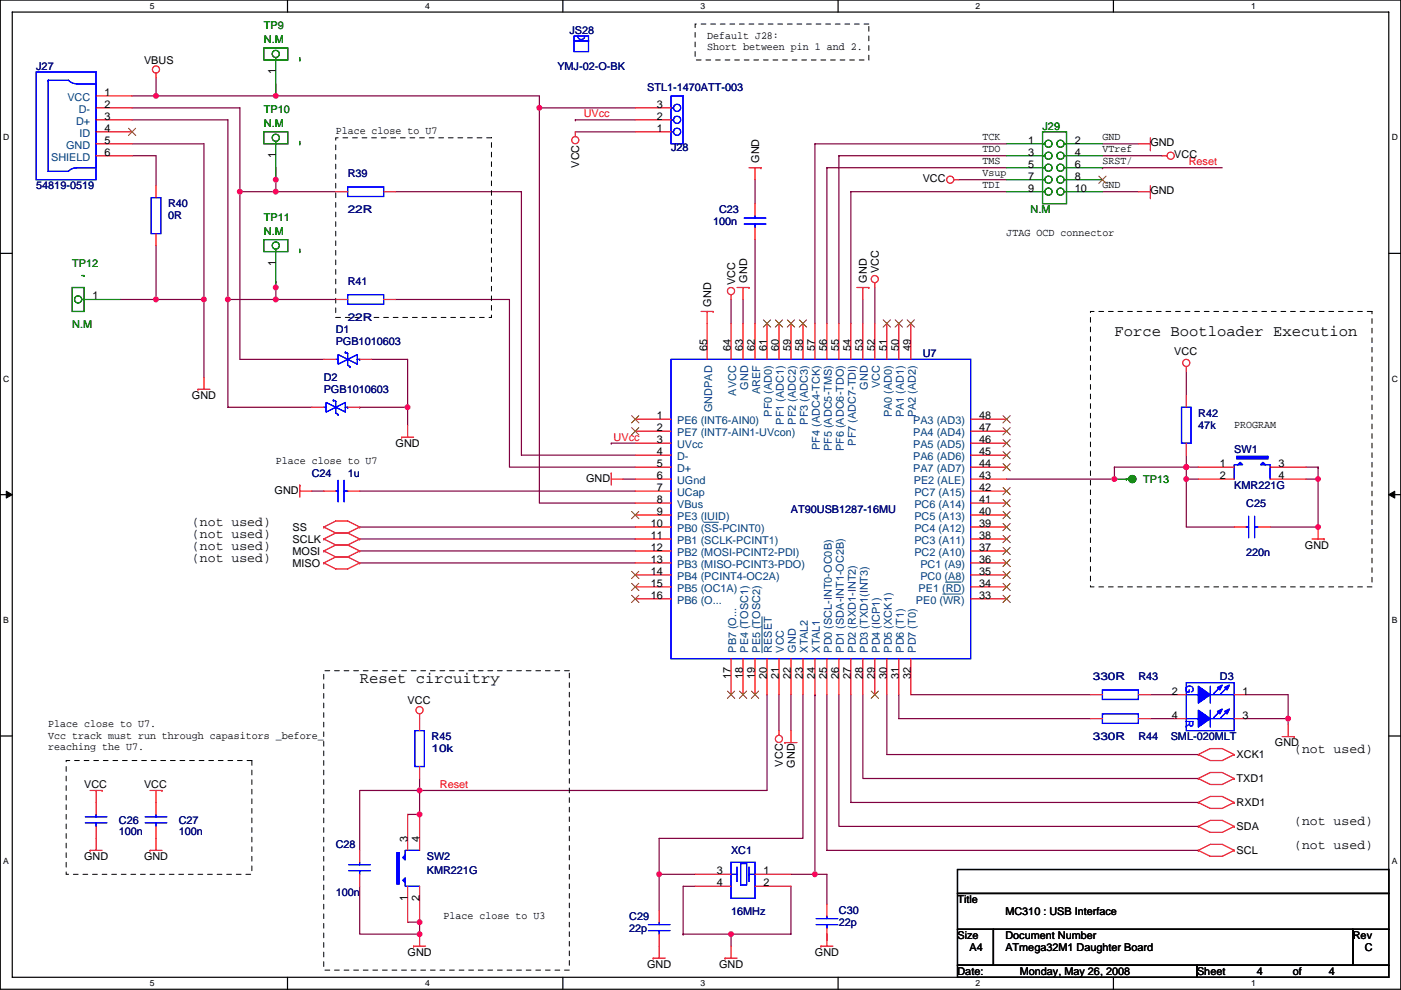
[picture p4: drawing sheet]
<svg xmlns="http://www.w3.org/2000/svg" width="297mm" height="210mm" viewBox="0 0 297 210" stroke-linecap="round" stroke-linejoin="round" font-family="sans-serif">
<path d="M.1 0h296.9v209.8h-296.9zM2.6 2.6h291.8v204.7h-291.8z" fill="none" stroke="#000" stroke-width=".25"/>
<g fill="#fff">
<path d="M31.8 .3h1v2h-1z"/>
<path d="M31.8 207.5h1v2.1h-1z"/>
</g>
<path d="M61 0v2.6M61 207.3v2.5" fill="none" stroke="#000" stroke-width=".25"/>
<g fill="#fff">
<path d="M90.1 .3h1v2h-1z"/>
<path d="M90.1 207.5h1v2.1h-1z"/>
</g>
<path d="M119.3 0v2.6M119.3 207.3v2.5" fill="none" stroke="#000" stroke-width=".25"/>
<g fill="#fff">
<path d="M148.5 .3h1v2h-1z"/>
<path d="M148.5 207.5h1v2.1h-1z"/>
</g>
<path d="M177.7 0v2.6M177.7 207.3v2.5" fill="none" stroke="#000" stroke-width=".25"/>
<g fill="#fff">
<path d="M206.9 .3h1v2h-1z"/>
<path d="M206.9 207.5h1v2.1h-1z"/>
</g>
<path d="M236.1 0v2.6M236.1 207.3v2.5" fill="none" stroke="#000" stroke-width=".25"/>
<g fill="#fff">
<path d="M265.2 .3h1v2h-1z"/>
<path d="M265.2 207.5h1v2.1h-1z"/>
<path d="M.7 28.2h1.3v2h-1.3z"/>
<path d="M295.1 28.2h1.3v2h-1.3z"/>
<path d="M.7 79.3h1.3v2.1h-1.3z"/>
<path d="M295.1 79.3h1.3v2.1h-1.3z"/>
</g>
<path d="M.1 53.7h2.5M294.4 53.7h2.6" fill="none" stroke="#000" stroke-width=".25"/>
<g fill="#fff">
<path d="M.7 130.5h1.2v2h-1.2z"/>
<path d="M295.1 130.5h1.2v2h-1.2z"/>
</g>
<path d="M.1 104.9h2.5M294.4 104.9h2.6" fill="none" stroke="#000" stroke-width=".25"/>
<path d="M1.3 104.2l1.3 .7-1.3 .7zM294.4 104.9l1.3-.7v1.4z" fill="#000" stroke="#000" stroke-width=".21"/>
<g fill="#fff">
<path d="M.7 181.7h1.2v2h-1.2z"/>
<path d="M295.1 181.7h1.2v2h-1.2z"/>
</g>
<path d="M.1 156.1h2.5M294.4 156.1h2.6M203 184.4h91.4v5.1h-91.4zM203 189.5h91.4v7.6h-91.4zM203 197.1h7.6v7.6h-7.6zM210.6 197.1h76.2v7.6h-76.2zM286.8 197.1h7.6v7.6h-7.6zM203 204.7h50.8v2.6h-50.8zM253.8 204.7h40.6v2.6h-40.6z" fill="none" stroke="#000" stroke-width=".25"/>
<g fill="none" stroke="#800040" stroke-width=".25">
<path d="M33.1 16.5v3.8M58.5 17.8v2.5M28 33h5.1v6.4M28 25.4h20.3v38.1M28 22.9h22.9v17.8M28 30.5h15.2v33M28 20.3h5.1M33.1 20.3h81.3v2.6M33.1 20.3h.1M58.5 38.1h.1M58.5 20.3h.1M58.5 35.6v2.5"/>
<path d="M58.5 38.1v2.6M114.4 22.9v83.8h20.3M114.4 22.9h.1M114.4 22.9h20.3M122 28h12.7M122 25.4h.1M122 25.4h12.7M160.1 38.1v5.1M203.3 38.1h10.1M213.4 33h-35.5v35.6M213.4 30.5h-40.6v38.1M213.4 35.6h-38.1v33"/>
<path d="M233.7 35.6h.1M233.7 33h12.7M233.7 30.5h7.7M233.7 35.6h25.4M33.1 52.1v11.4M50.9 40.7h.1M50.9 40.7v35.5h17.7M50.9 40.7h7.6M58.5 40.7h12.7M58.5 59.7h.1M58.5 59.7v3.8M83.9 40.7h26.7v55.8h24.1"/>
<path d="M160.1 50.8v17.8M213.4 40.7h-33v27.9M233.7 40.7h7.7M25.5 63.5h7.6M33.1 63.5h.1M33.1 63.5h10.1M43.2 63.5h.1M43.2 63.5v16.5M48.3 63.5h.1M48.3 63.5v22.9h17.8M48.3 63.5h10.2M58.5 63.5h12.7"/>
<path d="M58.5 61h.1M78.8 76.2h7.6v10.2M83.9 63.5h24.1v35.6h26.7M155 63.5v5.1M157.5 63.5v5.1M182.9 63.5v5.1M185.5 61v7.6M251.5 78.8v5M76.3 86.4h10.1v3.8M76.3 86.4h.1M129.6 94h.1M129.6 94h5.1"/>
<path d="M236.3 99.1v2.5h-22.9M236.3 99.1h.1M236.3 99.1h17.8M251.5 99.1h.1M251.5 96.5v2.6M251.5 99.1v12.7h10.2M276.9 99.1h2.6M279.5 99.1h.1M279.5 99.1v12.7h-10.2M66.1 104.2h2.5M76.3 104.2h58.4M76.3 111.8h58.4"/>
<path d="M76.3 114.3h58.4M76.3 116.9h58.4M76.3 119.4h58.4M132.1 101.6h2.6M251.5 101.6h2.6M251.5 101.6h.1M276.9 101.6h2.6M279.5 101.6h.1M162.6 147.3v20.4h-73.6M165.2 147.3v7.7M167.7 147.3v7.7M170.2 147.3v30.5h-30.4v7.6"/>
<path d="M172.8 147.3h.1M172.8 147.3v38.1M175.3 147.3v33.1h78.8M177.9 147.3v28h76.2M180.4 147.3v22.9h73.7M182.9 147.3v17.8h71.2M188 147.3v12.7h66.1M190.6 147.3v5.1h40.6M193.1 147.3h38.1M243.9 147.3h5.1M243.9 152.4h5.1M264.2 147.3h8.9v5.1"/>
<path d="M264.2 152.4h8.9M273.1 152.4h.1M273.1 152.4v1.3M86.4 172.7h.1M89 167.7h.1M89 167.7v5h-2.6M89 165.1v2.6M89 167.7h-12.7v12.7M76.3 188v10.1h12.7M86.4 195.6h2.6M89 195.6h.1M89 195.6v2.5"/>
<path d="M89 198.1h.1M139.8 185.4h.1M139.8 185.4h7.6M139.8 185.4v7.7M144.8 198.1h.1M144.8 198.1h10.2M147.4 188h-2.6v10.1M155 198.1v2.6M167.7 188v10.1h-12.7M167.7 185.4h5.1M172.8 185.4h2.5v6.4M175.3 198.1v1.3"/>
</g>
<g fill="#f0f" stroke="#f0f" stroke-width=".25">
<circle cx="139.7" cy="185.4" r=".5"/>
<circle cx="172.8" cy="185.4" r=".5"/>
<circle cx="251.5" cy="99.1" r=".5"/>
<circle cx="58.5" cy="63.5" r=".5"/>
<circle cx="48.3" cy="63.5" r=".5"/>
<circle cx="58.5" cy="40.6" r=".5"/>
<circle cx="155" cy="198.1" r=".5"/>
<circle cx="50.8" cy="40.6" r=".5"/>
<circle cx="86.4" cy="86.4" r=".5"/>
<circle cx="43.2" cy="63.5" r=".5"/>
<circle cx="273.1" cy="152.4" r=".5"/>
<circle cx="33.1" cy="63.5" r=".5"/>
<circle cx="114.3" cy="22.9" r=".5"/>
<circle cx="88.9" cy="167.6" r=".5"/>
<circle cx="236.3" cy="101.6" r=".5"/>
<circle cx="58.5" cy="61" r=".5"/>
<circle cx="58.5" cy="38.1" r=".5"/>
<circle cx="58.5" cy="20.3" r=".5"/>
<circle cx="251.5" cy="101.6" r=".5"/>
<circle cx="279.4" cy="101.6" r=".5"/>
<circle cx="279.4" cy="111.8" r=".5"/>
<circle cx="88.9" cy="172.7" r=".5"/>
<circle cx="88.9" cy="195.6" r=".5"/>
<circle cx="88.9" cy="198.1" r=".5"/>
<circle cx="33.1" cy="20.3" r=".5"/>
</g>
<g fill="none" stroke="#f00" stroke-width=".25">
<path d="M33.1 15.5v1M20.4 20.3h7.6M20.4 22.9h7.6M20.4 25.4h7.6M20.4 28h7.6M20.4 30.5h7.6M20.4 33h7.6M33.1 39.4v2.5M122 28v1M134.7 22.9h7.6M134.7 25.4h7.6M134.7 28h7.6"/>
<path d="M158.8 35.6h2.6M160.1 35.6v2.5M161.4 35.6h.1M202.2 38.1h1.1M241.4 30.5h2.5M243.9 31.8h.1M243.9 29.2v2.6M243.9 39.4v2.5M246.4 33h1.1M33.1 49.6v2.5M71.2 40.7h2.5M81.3 40.7h2.6"/>
<path d="M160.1 43.2v2.5M160.1 48.3v2.5M185.5 60v1M241.4 40.7h2.5M243.9 41.9h.1M68.6 76.2h2.6M71.2 63.5h2.5M76.3 76.2h2.5M81.3 63.5h2.6M148.7 66.1h2.5M149.9 66.1v10.1M151.2 66.1h.1"/>
<path d="M155 62.5v1M155 68.6v7.6M156.3 61h2.5M157.5 61v2.5M157.5 68.6v7.6M158.8 61h.1M160.1 68.6v7.6M162.6 68.6v7.6M165.2 68.6v7.6M167.7 68.6v7.6M170.2 68.6v7.6M172.8 68.6v7.6"/>
<path d="M175.3 68.6v7.6M177.9 68.6v7.6M180.4 68.6v7.6M181.7 61h2.5M182.9 61v2.5M182.9 68.6v7.6M184.2 61h.1M185.5 68.6v7.6M188 68.6v7.6M190.6 68.6v7.6M193.1 68.6v7.6M251.5 77.7v1.1"/>
<path d="M42 82.6h.1M42 82.6h2.5M43.2 80v2.6M66.1 86.4h2.5M73.7 86.4h2.6M85.2 92.7h.1M85.2 92.7h2.5M86.4 90.2v2.5M134.7 99.1h7.6M134.7 91.5h7.6M134.7 94h7.6M134.7 96.5h7.6"/>
<path d="M134.7 88.9h7.6M205.8 99.1h7.6M205.8 91.5h7.6M205.8 94h7.6M205.8 96.5h7.6M205.8 88.9h7.6M251.5 83.8v2.6M251.5 94v2.5M254.1 99.1h7.6M269.3 99.1h7.6M63.6 104.2h2.5M63.6 102.9h.1"/>
<path d="M63.6 102.9v2.5M68.6 111.8l2.6-1.3h2.5l2.6 1.3M68.6 111.8h.1M68.6 114.3h.1M68.6 116.9h.1M68.6 119.4h.1M68.6 119.4l2.6 1.3h2.5l2.6-1.3M68.6 111.8l2.6 1.3M68.6 114.3l2.6 1.3M68.6 116.9l2.6 1.2M68.6 104.2h2.6M71.2 113.1h2.5"/>
<path d="M71.2 115.6h2.5M71.2 118.1h2.5M71.2 113.1l-2.6 1.2M71.2 115.6l-2.6 1.3M71.2 118.1l-2.6 1.3M73.7 113.1l2.6 1.2M73.7 115.6l2.6 1.3M73.7 118.1l2.6 1.3M73.7 104.2h2.6M76.3 111.8h.1M76.3 114.3h.1M76.3 116.9h.1"/>
<path d="M76.3 119.4h.1M76.3 111.8l-2.6 1.3M76.3 114.3l-2.6 1.3M76.3 116.9l-2.6 1.2M129.6 101.6h2.5M129.6 100.4h.1M129.6 100.4v2.5M134.7 114.3h7.6M134.7 111.8h7.6M134.7 101.6h7.6M134.7 104.2h7.6M134.7 106.7h7.6"/>
<path d="M134.7 109.2h7.6M134.7 116.9h7.6M134.7 119.4h7.6M205.8 114.3h7.6M205.8 111.8h7.6M205.8 101.6h7.6M205.8 104.2h7.6M205.8 106.7h7.6M205.8 109.2h7.6M205.8 116.9h7.6M205.8 119.4h7.6M254.1 101.6h7.6"/>
<path d="M261.7 111.8h2.5M266.8 111.8h2.5M269.3 101.6h7.6M278.2 114.3h2.5M279.5 111.8v2.5M280.7 114.3h.1M134.7 121.9h7.6M134.7 124.5h7.6M134.7 127h7.6M155 139.7v7.6M157.5 139.7v7.6M160.1 139.7v7.6"/>
<path d="M162.6 139.7v7.6M165.2 139.7v7.6M167.7 139.7v7.6M170.2 139.7v7.6M172.8 139.7v7.6M175.3 139.7v7.6M177.9 139.7v7.6M180.4 139.7v7.6M182.9 139.7v7.6M185.5 139.7v7.6M188 139.7v7.6M190.6 139.7v7.6"/>
<path d="M193.1 139.7v7.6M205.8 121.9h7.6M205.8 124.5h7.6M205.8 127h7.6M89 151.4v3.6M165.2 155v1M166.4 157.5h.1M166.4 157.5h2.6M167.7 155v2.5M231.2 147.3h2.5M231.2 152.4h2.5M241.4 147.3h2.5"/>
<path d="M241.4 152.4h2.5M249 147.3h2.5M249 152.4h2.5M261.7 147.3h2.5M261.7 152.4h2.5M271.8 156.2h2.6M273.1 153.7v2.5M274.4 156.2h.1M19.1 167.7h2.6M20.4 167.7v5M20.4 175.3v5.1M21.7 167.7h.1"/>
<path d="M31.8 167.7h2.6M33.1 167.7v5M33.1 175.3v5.1M34.4 167.7h.1M86.4 172.7v7.7M89 162.6v2.5M89 172.7v7.7M254.1 165.1l2.5-1.2h2.5l2.6 1.2M254.1 165.1l2.5 1.3h2.5l2.6-1.3M254.1 165.1h.1M254.1 170.2l2.5-1.3h2.5l2.6 1.3M254.1 170.2l2.5 1.3h2.5l2.6-1.3"/>
<path d="M254.1 170.2h.1M254.1 175.3l2.5-1.3h2.5l2.6 1.3M254.1 175.3l2.5 1.3h2.5l2.6-1.3M254.1 175.3h.1M254.1 160l2.5-1.2h2.5l2.6 1.2M254.1 160l2.5 1.3h2.5l2.6-1.3M254.1 160h.1M261.7 165.1h.1M261.7 170.2h.1M261.7 175.3h.1M261.7 160h.1M19.1 180.4h.1"/>
<path d="M19.1 180.4h2.6M31.8 180.4h.1M31.8 180.4h2.6M76.3 180.4v2.5M76.3 185.4v2.6M86.4 188v7.6M89 198.1v2.6M89 188v7.6M139.8 198.1v5.1M139.8 193.1v2.5M147.4 185.4h7.6M147.4 188h7.6"/>
<path d="M160.1 185.4h7.6M160.1 188h7.6M175.3 198.1v2.6M175.3 191.8v2.5M175.3 196.9v2.5M254.1 180.4l2.5-1.3h2.5l2.6 1.3M254.1 180.4l2.5 1.2h2.5l2.6-1.2M254.1 180.4h.1M261.7 180.4h.1M87.7 200.7h.1M87.7 200.7h2.5M138.5 203.2h.1"/>
<path d="M138.5 203.2h2.5M153.7 203.2h.1M153.7 203.2h2.6M155 200.7v2.5M174 200.7h.1M174 200.7h2.6"/>
<circle cx="33.1" cy="14.7" r=".76"/>
<circle cx="122" cy="29.7" r=".76"/>
<circle cx="201.5" cy="38.1" r=".76"/>
<circle cx="248.2" cy="33" r=".76"/>
<circle cx="185.5" cy="59.2" r=".76"/>
<circle cx="155" cy="61.7" r=".76"/>
<circle cx="251.5" cy="77" r=".76"/>
<circle cx="88.9" cy="150.6" r=".76"/>
<circle cx="165.1" cy="156.7" r=".76"/>
</g>
<path d="M147.4 5.1h36.8v7.6h-36.8zM71.2 29.2h33v38.1h-33zM231.2 66.1h59.7v58.4h-59.7zM68.6 142.3h52.1v63.5h-52.1zM14 161.3h39.4v24.1h-39.4z" fill="none" stroke="#000" stroke-width=".21" stroke-dasharray="1 1 1 1 1 1 1 1"/>
<g fill="none" stroke="#00f" stroke-width=".25">
<path d="M7.7 15.3h12.7v22.8h-12.7zM10.2 17h4.3l1 .7 .8 .1M10.2 17v19.3h4.3M10.2 17h.1M16.3 17.8h4.1v17.8h-4.1M121.7 8.7h3.1v2.2h-3.1zM121.7 7.6h3.1v1.1h-3.1zM122.5 7.6a.75 .75 0 0 0 .7 .8 .75 .75 0 0 0 .8-.8M16.3 35.6l-1.2 .3-.6 .4M73.7 39.6h7.6v2.1h-7.6zM142.3 20.3h2.5v10.2h-2.5zM142.3 28h.5"/>
<path d="M142.3 25.4h.5M142.3 22.9h.5M32.1 41.9h2v7.7h-2zM157.8 47.5h4.6M157.8 46.2h4.6M160.1 45.7v.5M160.1 47.5h.1M160.1 47.5v.8M71.2 76.2h.5M71.7 75.2l2 1-2 1zM73.2 74.7l.5 .3v2.5l.5 .2M73.2 74.7h.1"/>
<path d="M73.7 62.5h7.6v2h-7.6zM73.7 76.2l2.1-1v2zM74.2 77.7h.1M75.8 76.2h.5M76.3 76.2h.1M142.3 76.2h63.5v63.5h-63.5zM68.6 86.4h.5M69.1 85.4l2.1 1-2.1 1zM70.7 84.9l.5 .2v2.6l.5 .2M70.7 84.9h.1M71.2 86.4l2-1v2zM71.7 87.9h.1"/>
<path d="M73.2 86.4h.5M73.7 86.4h.1M250.5 86.4h2v7.6h-2zM262.4 98.6h-.7v3M268.3 98.6h1v3M71.2 104.2h.5M71.7 101.9v4.5M73 101.9v4.5M73 104.2h.1M73 104.2h.7M264.2 111.8h.5M264.7 109.5v4.6"/>
<path d="M266 109.5v4.6M266 111.8h.1M266 111.8h.8M87.9 155h2.1v7.6h-2.1zM233.7 146.3h7.7v2.1h-7.7zM233.7 151.4h7.7v2h-7.7zM251.5 144.8h10.2v10.2h-10.2zM251.5 147.3h2.6M251.5 152.4h2.6M254.1 152.4h.1M256.6 145.6v3.5M256.6 150.6v3.6"/>
<path d="M256.6 147.3h5.1M256.6 152.4h5.1M257.4 147.1h.1M257.4 152.2h.1M258.9 147.1h.1M258.9 152.2h.1M258.9 145.6l-1.5 1.5M258.9 150.6l-1.5 1.6M260.4 145.6l-1.5 1.5M260.4 150.6l-1.5 1.6M261.7 147.3h.1M261.7 152.4h.1"/>
<path d="M18.1 174.5h4.6M18.1 173.2h4.6M20.4 172.7v.5M20.4 174.5h.1M20.4 174.5v.8M30.8 174.5h4.6M30.8 173.2h4.6M33.1 172.7v.5M33.1 174.5h.1M33.1 174.5v.8M74 184.7h4.5M74 183.4h4.5"/>
<path d="M76.3 182.9v.5M76.3 184.7h.1M76.3 184.7v.7M85.9 187.2v.8h3.1M89 180.4h-3.1v1M137.5 197.4h4.5M137.5 196.1h4.5M139.8 195.6v.5M139.8 197.4h.1M139.8 197.4v.7M155 182.9h5.1v7.6h-5.1zM155 185.4h1.3"/>
<path d="M156.3 183.9v3.1M157 183.2h1.3v4.5h-1.3zM158.8 183.9v3.1M158.8 185.4h.1M158.8 185.4h1.3M173 196.1h4.6M173 194.8h4.6M175.3 194.3v.5M175.3 196.1h.1M175.3 196.1v.8"/>
<circle cx="143.6" cy="27.9" r=".76"/>
<circle cx="143.6" cy="22.9" r=".76"/>
<circle cx="143.6" cy="25.4" r=".76"/>
</g>
<g fill="#00f" stroke="#00f" stroke-width=".25">
<path d="M262.2 96.8v.5h6.6v-.5z" fill-rule="evenodd"/>
<path d="M262.9 98.1l.6 .5h-1.1z" fill-rule="evenodd"/>
<path d="M267.3 98.6l.5-.5 .5 .5z" fill-rule="evenodd"/>
<path d="M262.2 96.8v.5h6.6v-.5z" fill-rule="evenodd"/>
<path d="M262.9 98.1l.6 .5h-1.1z" fill-rule="evenodd"/>
<path d="M267.3 98.6l.5-.5 .5 .5z" fill-rule="evenodd"/>
<path d="M84.1 180.9v6.6h.5v-6.6z" fill-rule="evenodd"/>
<path d="M85.4 186.7l.5-.5v1z" fill-rule="evenodd"/>
<path d="M85.4 181.9l.5-.5v1z" fill-rule="evenodd"/>
<path d="M84.1 180.9v6.6h.5v-6.6z" fill-rule="evenodd"/>
<path d="M85.4 186.7l.5-.5v1z" fill-rule="evenodd"/>
<path d="M85.4 181.9l.5-.5v1z" fill-rule="evenodd"/>
<path d="M254.1 145.6l2.5 1.7-2.5 1.8z" fill-rule="evenodd"/>
<path d="M259.6 145.8l1.1-.5-.5 1z" fill-rule="evenodd"/>
<path d="M258.1 145.8l1-.5-.5 1z" fill-rule="evenodd"/>
<path d="M259.6 150.9l1.1-.5-.5 1z" fill-rule="evenodd"/>
<path d="M258.1 150.9l1-.5-.5 1z" fill-rule="evenodd"/>
<path d="M254.1 150.6l2.5 1.8-2.5 1.8z" fill-rule="evenodd"/>
<path d="M254.1 145.6l2.5 1.7-2.5 1.8z" fill-rule="evenodd"/>
<path d="M259.6 145.8l1.1-.5-.5 1z" fill-rule="evenodd"/>
<path d="M258.1 145.8l1-.5-.5 1z" fill-rule="evenodd"/>
<path d="M259.6 150.9l1.1-.5-.5 1z" fill-rule="evenodd"/>
<path d="M258.1 150.9l1-.5-.5 1z" fill-rule="evenodd"/>
<path d="M254.1 150.6l2.5 1.8-2.5 1.8z" fill-rule="evenodd"/>
</g>
<circle cx="240.1" cy="101.6" r=".76" fill="#008000" stroke="#008000" stroke-width=".25"/>
<g fill="none" stroke="#008000" stroke-width=".25">
<path d="M55.9 10.2h5.1v2.5h-5.1zM58.5 12.2v8.1M63.6 12.7h.1M63.6 12.2v.5M55.9 28h5.1v2.5h-5.1zM58.5 30v8.1M63.6 30.5h.1M63.6 30v.5M213.4 30.5h8.1M213.4 33h8.1M213.4 35.6h8.1M213.4 38.1h8.1"/>
<path d="M221 28h5.1v15.2h-5.1zM225.6 30.5h8.1M225.6 35.6h8.1M225.6 38.1h8.1M225.6 33h8.1M17.3 58.4h.5M17.8 58.4h.1M55.9 50.8h5.1v2.6h-5.1zM58.5 52.9v8.1M63.6 53.4h.1M63.6 52.9v.5M213.4 40.7h8.1"/>
<path d="M225.6 40.7h8.1M15.3 61h2.5v5.1h-2.5zM17.3 63.5h8.2M236.3 101.6h3M238.8 101.6h.1"/>
<circle cx="58.5" cy="11.4" r=".76"/>
<circle cx="58.5" cy="29.2" r=".76"/>
<circle cx="222.3" cy="35.6" r=".76"/>
<circle cx="222.3" cy="33" r=".76"/>
<circle cx="222.3" cy="38.1" r=".76"/>
<circle cx="222.3" cy="30.5" r=".76"/>
<circle cx="224.8" cy="35.6" r=".76"/>
<circle cx="224.8" cy="33" r=".76"/>
<circle cx="224.8" cy="38.1" r=".76"/>
<circle cx="224.8" cy="30.5" r=".76"/>
<circle cx="58.5" cy="52.1" r=".76"/>
<circle cx="222.3" cy="40.6" r=".76"/>
<circle cx="224.8" cy="40.6" r=".76"/>
<circle cx="16.6" cy="63.5" r=".76"/>
</g>
<g fill="none" stroke="#804000" stroke-width=".21">
<path d="M27.2 27.2l1.6 1.5M28.8 27.2l-1.6 1.5M233 37.4l1.5 1.5M234.5 37.4l-1.5 1.5M161.9 67.8l1.5 1.6M163.4 67.8l-1.6 1.6M164.4 67.8l1.5 1.6M165.9 67.8l-1.5 1.6M166.9 67.8l1.6 1.6M168.5 67.8l-1.6 1.6M169.5 67.8l1.5 1.6M171 67.8l-1.5 1.6"/>
<path d="M187.3 67.8l1.5 1.6M188.8 67.8l-1.6 1.6M189.8 67.8l1.5 1.6M191.3 67.8l-1.5 1.6M192.3 67.8l1.6 1.6M193.9 67.8l-1.6 1.6M133.9 90.7l1.6 1.5M133.9 88.2l1.6 1.5M135.4 90.7l-1.5 1.5M135.4 88.2l-1.5 1.5M212.7 88.2l1.5 1.5M212.7 90.7l1.5 1.5"/>
<path d="M212.7 93.2l1.5 1.6M212.7 95.8l1.5 1.5M212.7 98.3l1.5 1.6M214.2 93.2l-1.6 1.6M214.2 88.2l-1.6 1.5M214.2 90.7l-1.6 1.5M214.2 95.8l-1.6 1.5M214.2 98.3l-1.6 1.6M133.9 108.5l1.6 1.5M135.4 108.5l-1.5 1.5M212.7 118.6l1.5 1.6M212.7 116.1l1.5 1.5"/>
<path d="M212.7 113.6l1.5 1.5M212.7 111l1.5 1.6M212.7 108.5l1.5 1.5M212.7 105.9l1.5 1.6M212.7 103.4l1.5 1.5M214.2 118.6l-1.6 1.6M214.2 116.1l-1.6 1.5M214.2 113.6l-1.6 1.5M214.2 111l-1.6 1.6M214.2 108.5l-1.6 1.5M214.2 105.9l-1.6 1.6M214.2 103.4l-1.6 1.5"/>
<path d="M133.9 121.2l1.6 1.5M133.9 123.7l1.6 1.6M133.9 126.3l1.6 1.5M135.4 121.2l-1.5 1.5M135.4 123.7l-1.5 1.6M135.4 126.3l-1.5 1.5M212.7 126.3l1.5 1.5M212.7 123.7l1.5 1.6M212.7 121.2l1.5 1.5M214.2 126.3l-1.6 1.5M214.2 123.7l-1.6 1.6M214.2 121.2l-1.6 1.5"/>
<path d="M154.2 146.6l1.6 1.5M155.8 146.6l-1.6 1.5M156.8 146.6l1.5 1.5M158.3 146.6l-1.5 1.5M159.3 146.6l1.6 1.5M160.8 146.6l-1.5 1.5M184.7 146.6l1.6 1.5M186.2 146.6l-1.5 1.5"/>
</g>
<path d="M149.3 110.8h3M161.6 130.8v7.7M199.9 126h3.9M200.5 123.5h3.3" fill="none" stroke="#004080" stroke-width=".21"/>
<g font-size="3.3">
<text x="236.3" y="71.2">Force Bootloader Execution</text>
<text x="76.3" y="144.9">Reset circuitry</text>
</g>
<g font-size="2.8">
<text x="40.7" y="111.5">(not used)</text>
<text x="40.7" y="116.6">(not used)</text>
<text x="40.7" y="119.1">(not used)</text>
<text x="40.7" y="114">(not used)</text>
<text x="274.4" y="159.7">(not used)</text>
<text x="274.4" y="175">(not used)</text>
<text x="274.4" y="180.1">(not used)</text>
</g>
<g font-size="2.3" fill="#008000">
<text x="55.9" y="6.1">TP9</text>
<text x="55.9" y="9.2">N.M</text>
<text x="55.9" y="23.9">TP10</text>
<text x="55.9" y="27">N.M</text>
<text x="221" y="27.5">J29</text>
<text x="55.9" y="46.8">TP11</text>
<text x="218.5" y="45.3">N.M</text>
<text x="55.9" y="49.8">N.M</text>
<text x="15.3" y="56.7">TP12</text>
<text x="15.3" y="69.6">N.M</text>
<text x="242.4" y="102.4">TP13</text>
</g>
<g font-size="2.3" fill="#000080">
<text x="120.7" y="7.2">JS28</text>
<text x="7.7" y="14.8">J27</text>
<text x="118.2" y="14.8">YMJ-02-O-BK</text>
<text x="137.2" y="19.3">STL1-1470ATT-003</text>
<text x="142.3" y="32">J28</text>
<text x="7.7" y="40.2">54819-0519</text>
<text x="73.7" y="37.6">R39</text>
<text x="35.6" y="44">R40</text>
<text x="35.6" y="46.5">0R</text>
<text x="73.7" y="45.3">22R</text>
<text x="151.2" y="47.8">100n</text>
<text x="152.5" y="45.3">C23</text>
<text x="73.7" y="60.5">R41</text>
<text x="71.2" y="70.7">D1</text>
<text x="73.7" y="68.1">22R</text>
<text x="71.2" y="73.2">PGB1010603</text>
<text x="195.6" y="75.7">U7</text>
<text x="68.6" y="80.8">D2</text>
<text x="68.6" y="83.4">PGB1010603</text>
<text x="254.1" y="88.4">R42</text>
<text x="254.1" y="91">47k</text>
<text x="66.1" y="101.1">C24</text>
<text x="73.7" y="101.1">1u</text>
<text x="261.7" y="96.1">SW1</text>
<text x="261.7" y="103.7">KMR221G</text>
<text x="264.2" y="107.5">C25</text>
<text x="167.7" y="108.8">AT90USB1287-16MU</text>
<text x="264.2" y="117.9">220n</text>
<text x="231.7" y="144.3">330R</text>
<text x="241.4" y="144.3">R43</text>
<text x="258.6" y="144.3">D3</text>
<text x="91.5" y="157">R45</text>
<text x="91.5" y="159.6">10k</text>
<text x="231.7" y="157">330R</text>
<text x="241.4" y="157">R44</text>
<text x="248.2" y="157">SML-020MLT</text>
<text x="25.2" y="174.8">C26</text>
<text x="25.2" y="177.1">100n</text>
<text x="37.9" y="174.8">C27</text>
<text x="37.9" y="177.1">100n</text>
<text x="71.2" y="179.9">C28</text>
<text x="90.5" y="182.4">SW2</text>
<text x="90.5" y="185.5">KMR221G</text>
<text x="155" y="181.1">XC1</text>
<text x="71.2" y="190">100n</text>
<text x="133.4" y="195.1">C29</text>
<text x="133.4" y="197.7">22p</text>
<text x="155" y="194.1">16MHz</text>
<text x="177.9" y="193.8">C30</text>
<text x="177.9" y="196.4">22p</text>
</g>
<g font-size="2.3">
<text x="149.9" y="8.2">Default J28:</text>
<text x="149.9" y="10.6">Short between pin 1 and 2.</text>
<text x="30.5" y="13.5">VBUS</text>
<text x="58.5" y="15.8" transform="rotate(-90 58.5 15.8)">1</text>
<text x="22.2" y="20.3">1</text>
<text x="22.2" y="22.9">2</text>
<text x="139.3" y="22.9">3</text>
<text x="22.2" y="27.9">4</text>
<text x="22.2" y="25.4">3</text>
<text x="71.2" y="28.5">Place close to U7</text>
<text x="139.3" y="27.9">1</text>
<text x="139.3" y="25.4">2</text>
<text x="208.3" y="29.8">TCK</text>
<text x="233.7" y="29.8">GND</text>
<text x="22.2" y="33">6</text>
<text x="22.2" y="30.5">5</text>
<text x="58.5" y="33.6" transform="rotate(-90 58.5 33.6)">1</text>
<text x="122.8" y="35.6" transform="rotate(-90 122.8 35.6)">VCC</text>
<text x="160.9" y="34.6" transform="rotate(-90 160.9 34.6)">GND</text>
<text x="208.3" y="32.3">TDO</text>
<text x="208.3" y="34.9">TMS</text>
<text x="218" y="30.5">1</text>
<text x="218" y="33">3</text>
<text x="218" y="35.6">5</text>
<text x="227.9" y="30.5">2</text>
<text x="227.9" y="33">4</text>
<text x="227.9" y="35.6">6</text>
<text x="233.7" y="32.3">VTref</text>
<text x="233.7" y="34.9">SRST/</text>
<text x="243.9" y="31">GND</text>
<text x="249" y="33.6">VCC</text>
<text x="195.6" y="38.7">VCC</text>
<text x="208.3" y="37.4">Vsup</text>
<text x="208.3" y="39.9">TDI</text>
<text x="218" y="38.1">7</text>
<text x="218" y="40.6">9</text>
<text x="227.9" y="38.1">8</text>
<text x="227.9" y="40.6">10</text>
<text x="233.7" y="39.9">GND</text>
<text x="243.9" y="41.2">GND</text>
<text x="213.4" y="50.1">JTAG OCD connector</text>
<text x="58.5" y="56.4" transform="rotate(-90 58.5 56.4)">1</text>
<text x="158.4" y="60" transform="rotate(-90 158.4 60)">GND</text>
<text x="183.8" y="60" transform="rotate(-90 183.8 60)">GND</text>
<text x="186.3" y="57.9" transform="rotate(-90 186.3 57.9)">VCC</text>
<text x="19.6" y="63.5">1</text>
<text x="150.8" y="65" transform="rotate(-90 150.8 65)">GND</text>
<text x="155.8" y="60.5" transform="rotate(-90 155.8 60.5)">VCC</text>
<text x="149.9" y="74.4" transform="rotate(-90 149.9 74.4)">65</text>
<text x="155" y="74.4" transform="rotate(-90 155 74.4)">64</text>
<text x="157.5" y="74.4" transform="rotate(-90 157.5 74.4)">63</text>
<text x="160.1" y="74.4" transform="rotate(-90 160.1 74.4)">62</text>
<text x="162.6" y="74.4" transform="rotate(-90 162.6 74.4)">61</text>
<text x="165.1" y="74.4" transform="rotate(-90 165.1 74.4)">60</text>
<text x="167.7" y="74.4" transform="rotate(-90 167.7 74.4)">59</text>
<text x="170.2" y="74.4" transform="rotate(-90 170.2 74.4)">58</text>
<text x="172.8" y="74.4" transform="rotate(-90 172.8 74.4)">57</text>
<text x="175.3" y="74.4" transform="rotate(-90 175.3 74.4)">56</text>
<text x="177.8" y="74.4" transform="rotate(-90 177.8 74.4)">55</text>
<text x="180.4" y="74.4" transform="rotate(-90 180.4 74.4)">54</text>
<text x="182.9" y="74.4" transform="rotate(-90 182.9 74.4)">53</text>
<text x="185.5" y="74.4" transform="rotate(-90 185.5 74.4)">52</text>
<text x="188" y="74.4" transform="rotate(-90 188 74.4)">51</text>
<text x="190.5" y="74.4" transform="rotate(-90 190.5 74.4)">50</text>
<text x="193.1" y="74.4" transform="rotate(-90 193.1 74.4)">49</text>
<text x="249" y="75.2">VCC</text>
<text x="40.7" y="84.6">GND</text>
<text x="139.3" y="88.9">1</text>
<text x="207.6" y="88.9">48</text>
<text x="83.9" y="94.8">GND</text>
<text x="139.3" y="91.4">2</text>
<text x="139.3" y="94">3</text>
<text x="207.6" y="91.4">47</text>
<text x="207.6" y="94">46</text>
<text x="261.7" y="90.7">PROGRAM</text>
<text x="58.5" y="98.4">Place close to U7</text>
<text x="139.3" y="96.5">4</text>
<text x="139.3" y="99.1">5</text>
<text x="139.3" y="101.6">6</text>
<text x="207.6" y="101.6">43</text>
<text x="207.6" y="96.5">45</text>
<text x="207.6" y="99.1">44</text>
<text x="258.6" y="99.1">1</text>
<text x="258.6" y="101.6">2</text>
<text x="271.1" y="99.1">3</text>
<text x="271.1" y="101.6">4</text>
<text x="58.2" y="104.7">GND</text>
<text x="124.3" y="102.2">GND</text>
<text x="139.3" y="104.1">7</text>
<text x="139.3" y="106.7">8</text>
<text x="207.6" y="106.7">41</text>
<text x="207.6" y="104.1">42</text>
<text x="62" y="112.6">SS</text>
<text x="138" y="111.8">10</text>
<text x="139.3" y="109.2">9</text>
<text x="207.6" y="111.8">39</text>
<text x="207.6" y="109.2">40</text>
<text x="62" y="115.1">SCLK</text>
<text x="62" y="117.6">MOSI</text>
<text x="138" y="114.3">11</text>
<text x="138" y="116.8">12</text>
<text x="138" y="119.4">13</text>
<text x="207.6" y="119.4">36</text>
<text x="207.6" y="116.8">37</text>
<text x="207.6" y="114.3">38</text>
<text x="276.7" y="116.4">GND</text>
<text x="62" y="120.2">MISO</text>
<text x="138" y="121.9">14</text>
<text x="138" y="124.5">15</text>
<text x="207.6" y="121.9">35</text>
<text x="207.6" y="124.5">34</text>
<text x="138" y="127">16</text>
<text x="207.6" y="127">33</text>
<text x="86.4" y="149.4">VCC</text>
<text x="155" y="144.1" transform="rotate(-90 155 144.1)">17</text>
<text x="157.5" y="144.1" transform="rotate(-90 157.5 144.1)">18</text>
<text x="160.1" y="144.1" transform="rotate(-90 160.1 144.1)">19</text>
<text x="162.6" y="144.1" transform="rotate(-90 162.6 144.1)">20</text>
<text x="165.1" y="144.1" transform="rotate(-90 165.1 144.1)">21</text>
<text x="167.7" y="144.1" transform="rotate(-90 167.7 144.1)">22</text>
<text x="170.2" y="144.1" transform="rotate(-90 170.2 144.1)">23</text>
<text x="172.8" y="144.1" transform="rotate(-90 172.8 144.1)">24</text>
<text x="175.3" y="144.1" transform="rotate(-90 175.3 144.1)">25</text>
<text x="177.8" y="144.1" transform="rotate(-90 177.8 144.1)">26</text>
<text x="180.4" y="144.1" transform="rotate(-90 180.4 144.1)">27</text>
<text x="182.9" y="144.1" transform="rotate(-90 182.9 144.1)">28</text>
<text x="185.5" y="144.1" transform="rotate(-90 185.5 144.1)">29</text>
<text x="188" y="144.1" transform="rotate(-90 188 144.1)">30</text>
<text x="190.5" y="144.1" transform="rotate(-90 190.5 144.1)">31</text>
<text x="193.1" y="144.1" transform="rotate(-90 193.1 144.1)">32</text>
<text x="248.5" y="147.3">2</text>
<text x="263.5" y="147.3">1</text>
<text x="10.2" y="154.2">Place close to U7.</text>
<text x="248.5" y="152.4">4</text>
<text x="263.5" y="152.4">3</text>
<text x="10.2" y="156.7">Vcc track must run through capasitors _before_</text>
<text x="10.2" y="159.2">reaching the U7.</text>
<text x="262.2" y="160.8">XCK1</text>
<text x="270.3" y="158.3">GND</text>
<text x="17.8" y="167.2">VCC</text>
<text x="30.5" y="167.2">VCC</text>
<text x="166" y="162.6" transform="rotate(-90 166 162.6)">VCC</text>
<text x="168.5" y="162.8" transform="rotate(-90 168.5 162.8)">GND</text>
<text x="262.2" y="165.9">TXD1</text>
<text x="262.2" y="171">RXD1</text>
<text x="86.4" y="178.6" transform="rotate(-90 86.4 178.6)">3</text>
<text x="88.9" y="178.6" transform="rotate(-90 88.9 178.6)">4</text>
<text x="262.2" y="176.1">SDA</text>
<text x="17.8" y="182.4">GND</text>
<text x="30.5" y="182.4">GND</text>
<text x="152" y="185.4">3</text>
<text x="161.9" y="185.4">1</text>
<text x="262.2" y="181.1">SCL</text>
<text x="86.4" y="191.1" transform="rotate(-90 86.4 191.1)">1</text>
<text x="88.9" y="191.1" transform="rotate(-90 88.9 191.1)">2</text>
<text x="152" y="188">4</text>
<text x="161.9" y="188">2</text>
<text x="203" y="191.6">Title</text>
<text x="94" y="194.9">Place close to U3</text>
<text x="213.2" y="194.1">MC310 : USB Interface</text>
<text x="86.4" y="202.7">GND</text>
<text x="172.8" y="202.7">GND</text>
<text x="203" y="199.2">Size</text>
<text x="205.5" y="201.7">A4</text>
<text x="213.2" y="199.2">Document Number</text>
<text x="213.2" y="201.7">ATmega32M1 Daughter Board</text>
<text x="286.8" y="199.2">Rev</text>
<text x="289.4" y="201.7">C</text>
<text x="137.2" y="205.3">GND</text>
<text x="152.5" y="205.3">GND</text>
<text x="203" y="206.8">Date:</text>
<text x="216.2" y="206.8">Monday, May 26, 2008</text>
<text x="253.8" y="206.8">Sheet</text>
<text x="266.5" y="206.8">4</text>
<text x="274.1" y="206.8">of</text>
<text x="281.7" y="206.8">4</text>
</g>
<g font-size="2.3" fill="#004080">
<text x="14.3" y="21.4">VCC</text>
<text x="16.7" y="23.9">D-</text>
<text x="16.1" y="26.5">D+</text>
<text x="16.8" y="29">ID</text>
<text x="10.9" y="34.1">SHIELD</text>
<text x="14" y="31.5">GND</text>
<text x="156.1" y="83.9" transform="rotate(-90 156.1 83.9)">AVCC</text>
<text x="158.6" y="82.6" transform="rotate(-90 158.6 82.6)">GND</text>
<text x="161.1" y="83.7" transform="rotate(-90 161.1 83.7)">AREF</text>
<text x="184" y="82.6" transform="rotate(-90 184 82.6)">GND</text>
<text x="186.5" y="82.4" transform="rotate(-90 186.5 82.4)">VCC</text>
<text x="143.6" y="90">PE6 (INT6-AIN0)</text>
<text x="151" y="87.4" transform="rotate(-90 151 87.4)">GNDPAD</text>
<text x="163.7" y="88.4" transform="rotate(-90 163.7 88.4)">PF0 (AD0)</text>
<text x="189.1" y="88.5" transform="rotate(-90 189.1 88.5)">PA0 (AD0)</text>
<text x="191.6" y="88.5" transform="rotate(-90 191.6 88.5)">PA1 (AD1)</text>
<text x="193.6" y="90">PA3 (AD3)</text>
<text x="194.2" y="88.5" transform="rotate(-90 194.2 88.5)">PA2 (AD2)</text>
<text x="143.6" y="92.5">PE7 (INT7-AIN1-UVcon)</text>
<text x="143.6" y="95">UVcc</text>
<text x="166.2" y="90.1" transform="rotate(-90 166.2 90.1)">PF1 (ADC1)</text>
<text x="168.8" y="90.1" transform="rotate(-90 168.8 90.1)">PF2 (ADC2)</text>
<text x="171.3" y="90.1" transform="rotate(-90 171.3 90.1)">PF3 (ADC3)</text>
<text x="173.8" y="95.4" transform="rotate(-90 173.8 95.4)">PF4 (ADC4-TCK)</text>
<text x="176.4" y="95.7" transform="rotate(-90 176.4 95.7)">PF5 (ADC5-TMS)</text>
<text x="178.9" y="95.7" transform="rotate(-90 178.9 95.7)">PF6 (ADC6-TDO)</text>
<text x="181.5" y="94.5" transform="rotate(-90 181.5 94.5)">PF7 (ADC7-TDI)</text>
<text x="193.6" y="92.5">PA4 (AD4)</text>
<text x="193.6" y="95">PA5 (AD5)</text>
<text x="143.6" y="97.6">D-</text>
<text x="143.6" y="100.1">D+</text>
<text x="193.6" y="97.6">PA6 (AD6)</text>
<text x="193.6" y="100.1">PA7 (AD7)</text>
<text x="143.6" y="102.7">UGnd</text>
<text x="143.6" y="105.2">UCap</text>
<text x="143.6" y="107.7">VBus</text>
<text x="193.7" y="102.7">PE2 (ALE)</text>
<text x="193.9" y="107.7">PC6 (A14)</text>
<text x="193.9" y="105.2">PC7 (A15)</text>
<text x="143.6" y="110.3">PE3 (IUID)</text>
<text x="143.6" y="112.8">PB0 (SS-PCINT0)</text>
<text x="193.9" y="112.8">PC4 (A12)</text>
<text x="193.9" y="110.3">PC5 (A13)</text>
<text x="143.6" y="115.4">PB1 (SCLK-PCINT1)</text>
<text x="143.6" y="117.9">PB2 (MOSI-PCINT2-PDI)</text>
<text x="193.9" y="117.9">PC2 (A10)</text>
<text x="193.9" y="115.4">PC3 (A11)</text>
<text x="143.6" y="120.4">PB3 (MISO-PCINT3-PDO)</text>
<text x="143.6" y="123">PB4 (PCINT4-OC2A)</text>
<text x="143.6" y="125.5">PB5 (OC1A)</text>
<text x="194.8" y="125.5">PE1 (RD)</text>
<text x="195.1" y="123">PC0 (A8)</text>
<text x="195.1" y="120.4">PC1 (A9)</text>
<text x="143.6" y="128.1">PB6 (O...</text>
<text x="194.2" y="128.1">PE0 (WR)</text>
<text x="156.1" y="138.5" transform="rotate(-90 156.1 138.5)">PB7 (O...</text>
<text x="158.6" y="138.5" transform="rotate(-90 158.6 138.5)">PE4 (TOSC1)</text>
<text x="161.1" y="138.5" transform="rotate(-90 161.1 138.5)">PE5 (TOSC2)</text>
<text x="163.7" y="138.5" transform="rotate(-90 163.7 138.5)">RESET</text>
<text x="166.2" y="138.5" transform="rotate(-90 166.2 138.5)">VCC</text>
<text x="168.8" y="138.5" transform="rotate(-90 168.8 138.5)">GND</text>
<text x="171.3" y="138.5" transform="rotate(-90 171.3 138.5)">XTAL2</text>
<text x="173.8" y="138.5" transform="rotate(-90 173.8 138.5)">XTAL1</text>
<text x="176.4" y="138.5" transform="rotate(-90 176.4 138.5)">PD0 (SCL-INT0-OC0B)</text>
<text x="178.9" y="138.5" transform="rotate(-90 178.9 138.5)">PD1 (SDA-INT1-OC2B)</text>
<text x="181.5" y="138.5" transform="rotate(-90 181.5 138.5)">PD2 (RXD1-INT2)</text>
<text x="184" y="138.5" transform="rotate(-90 184 138.5)">PD3 (TXD1(INT3)</text>
<text x="186.5" y="138.5" transform="rotate(-90 186.5 138.5)">PD4 (ICP1)</text>
<text x="189.1" y="138.5" transform="rotate(-90 189.1 138.5)">PD5 (XCK1)</text>
<text x="191.6" y="138.5" transform="rotate(-90 191.6 138.5)">PD6 (T1)</text>
<text x="194.2" y="138.5" transform="rotate(-90 194.2 138.5)">PD7 (T0)</text>
</g>
<g font-size="2.3" fill="#f00">
<text x="123.8" y="24.9">UVcc</text>
<text x="252" y="35.1">Reset</text>
<text x="130.1" y="93.5">UVcc</text>
<text x="93.3" y="167.2">Reset</text>
</g>
<g font-size="2.3" fill="#00f">
<text x="251.4" y="145.3" transform="rotate(90 251.4 145.3)">G</text>
<text x="251.4" y="152.7" transform="rotate(90 251.4 152.7)">R</text>
</g>
<g font-size="1.8">
<text x="31.8" y="1.9">5</text>
<text x="90.1" y="1.9">4</text>
<text x="148.5" y="1.9">3</text>
<text x="206.9" y="1.9">2</text>
<text x="265.2" y="1.9">1</text>
<text x=".7" y="29.8">D</text>
<text x="295.1" y="29.8">D</text>
<text x=".7" y="81">C</text>
<text x="295.1" y="81">C</text>
<text x=".7" y="132.1">B</text>
<text x="295.1" y="132.1">B</text>
<text x=".7" y="183.3">A</text>
<text x="295.1" y="183.3">A</text>
<text x="31.8" y="209.2">5</text>
<text x="90.1" y="209.2">4</text>
<text x="148.5" y="209.2">3</text>
<text x="206.9" y="209.2">2</text>
<text x="265.2" y="209.2">1</text>
</g>
</svg>
